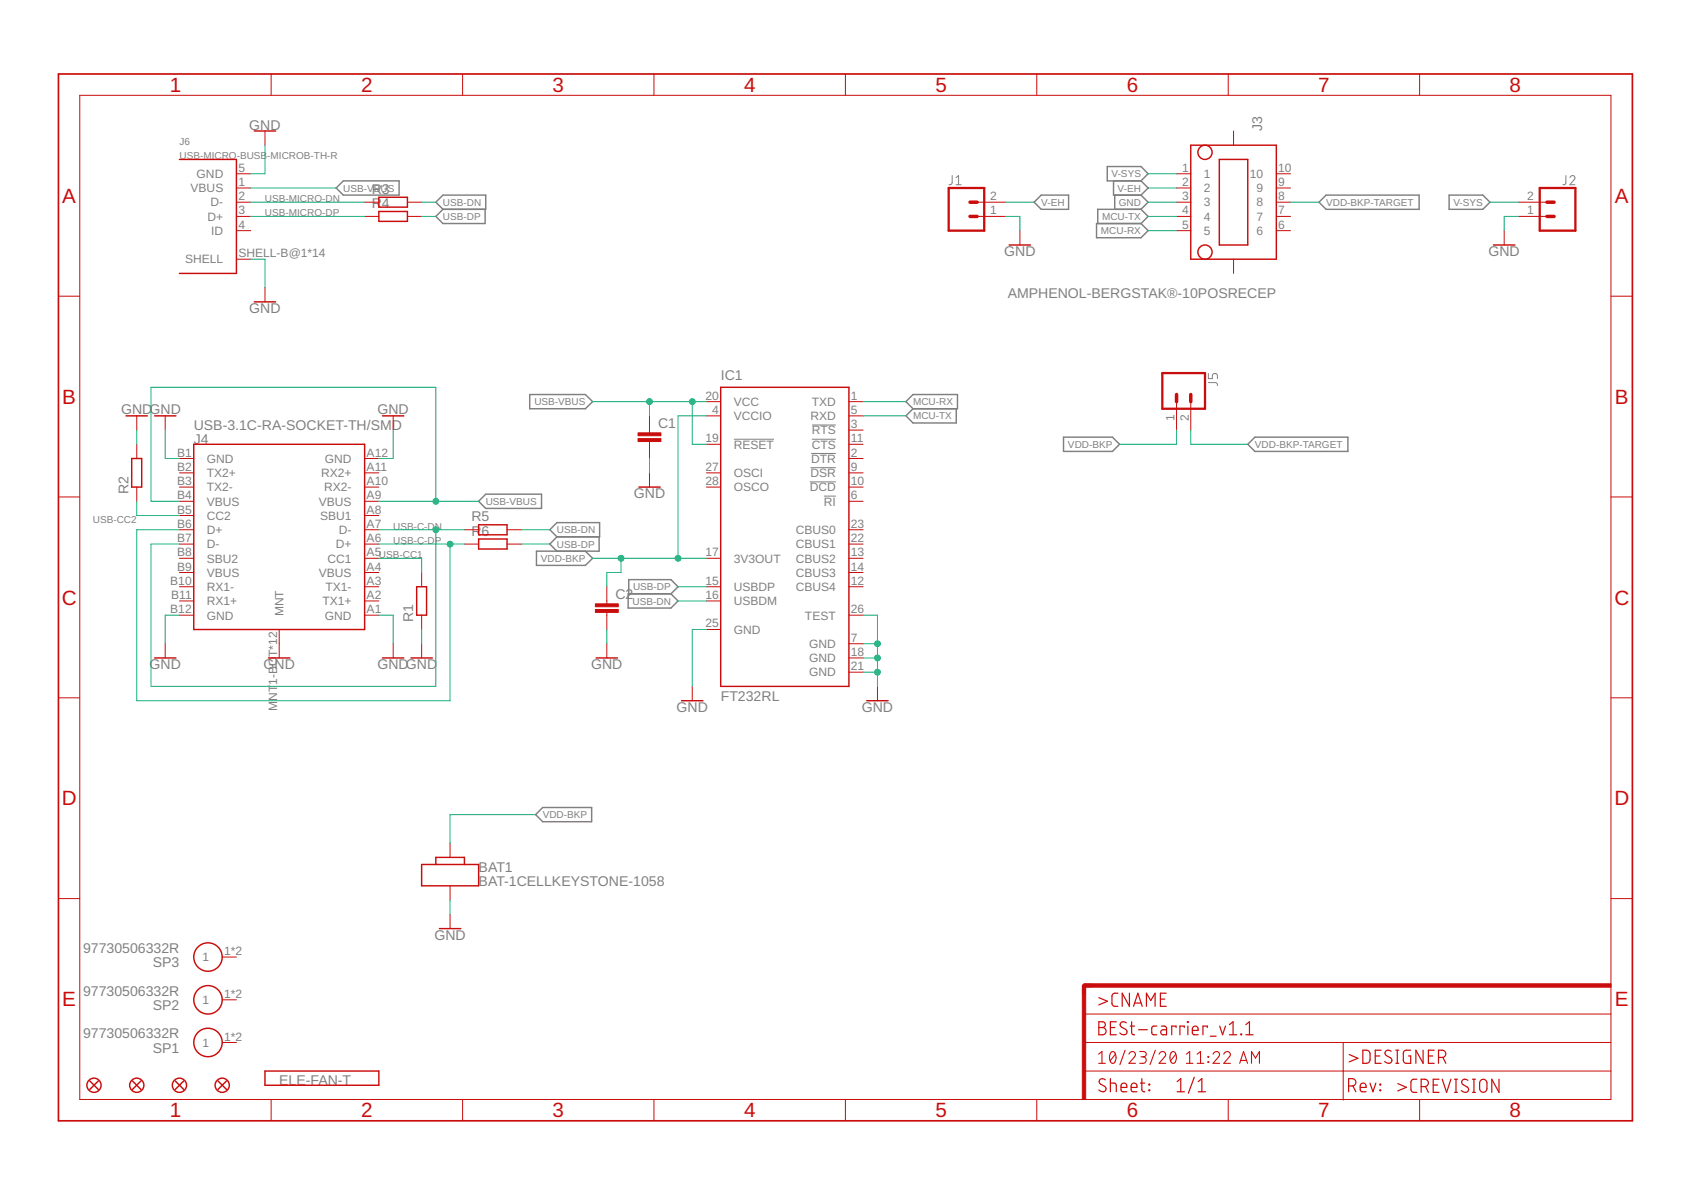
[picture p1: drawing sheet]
<svg xmlns="http://www.w3.org/2000/svg" width="297mm" height="210mm" viewBox="0 0 297 210" stroke-linecap="round" stroke-linejoin="round" font-family="sans-serif">
<g fill="none" stroke="#808080" stroke-width=".18">
<path d="M167.3 30.8l-.1 1.4-.2 .2h-.3M167.9 32.4h.9M167.9 31.2l.5-.4v1.6M275.1 30.8l-.1 1.4-.2 .2h-.3M275.8 31.2a.44 .44 0 0 1 .6-.4 .44 .44 0 0 1 .1 .8l-.7 .8h.8M128.9 77.2h7.1M142.5 79.7h4.3M142.6 77.2h4.2M142.6 74.7h4.2M212.3 67.2h1.3l.2 .2v.3M212.3 65.6v.9h.7v-.5a.45 .45 0 0 1 .4-.4 .45 .45 0 0 1 .4 .4v.5M142.2 84.6h4.6"/>
<path d="M142.4 82.1h4.4M144.7 87.1h2.1"/>
</g>
<g fill="none" stroke="#808080" stroke-width=".25">
<path d="M60.3 31.8h9.8v2.5h-9.8l-1.2-1.3zM76.6 35.5l1.2-1.2h7.5v2.5h-7.5zM77.8 36.8l-1.2 1.2 1.2 1.3h7.4v-2.5M181.7 35.5l1.2-1.2h4.8v2.5h-4.8zM192.6 39.3h7.8l1.3 1.2-1.3 1.3h-7.8zM194.5 29.3h5.9l1.3 1.2-1.3 1.3h-5.9zM195.6 31.8v2.5h4.8M195.8 34.3v2.5M200.4 36.8h-7.6v2.5M200.4 31.8l1.3 1.2-1.3 1.3M200.4 34.3l1.3 1.2-1.3 1.3M200.4 36.8l1.3 1.2-1.3 1.3"/>
<path d="M231.7 35.5l1.2-1.2h16.4v2.5h-16.4zM254.6 34.3h5.9l1.2 1.2-1.2 1.3h-5.9zM93 69.3h9.8l1.3 1.2-1.3 1.3h-9.8zM159.1 70.5l1.3-1.2h7.8v2.5h-7.8zM160.4 71.8l-1.3 1.2 1.3 1.3h7.6v-2.5M186.8 76.8h8.6l1.3 1.2-1.3 1.3h-8.6zM219.2 78l1.2-1.2h16.4v2.5h-16.4zM84.1 88.1l1.2-1.3h9.8v2.5h-9.8zM96.6 93l1.2-1.2h7.5v2.5h-7.5zM97.8 94.3l-1.2 1.3 1.2 1.2M105.2 94.3v2.5h-11v2.5h8.6l1.3-1.2-1.3-1.3M110.3 104.3h7.6l1.2 1.3-1.2 1.2h-7.6z"/>
<path d="M110.4 104.3v-2.5h7.5l1.2 1.3-1.2 1.2M94.1 143.1l1.2-1.3h8.6v2.5h-8.6z"/>
</g>
<path d="M166.6 33h6.3v7.5h-6.3zM270.5 33h6.2v7.5h-6.2zM204.2 65.5h7.5v6.3h-7.5z" fill="none" stroke="#c90d0c" stroke-width=".4"/>
<path d="M170.4 35.5h1.2M170.4 38h1.2M271.7 35.5h1.3M271.7 38h1.3M206.7 69.3v1.2M209.2 69.3v1.2M191.7 173.1h-1.3v1.3" fill="none" stroke="#c90d0c" stroke-width=".61"/>
<g fill="none" stroke="#c90d0c" stroke-width=".18">
<path d="M14 16.7h269v176.4h-269zM47.6 13v3.7M81.3 13v3.7M114.9 13v3.7M148.5 13v3.7M182.1 13v3.7M215.8 13v3.7M249.4 13v3.7M41.5 38h2.5M41.5 35.5h2.5M41.5 30.5h2.5M41.5 33h2.5"/>
<path d="M46.5 23v2.5M64.1 38h2.4M64.1 35.5h2.4M71.6 38h2.5M71.6 35.5h2.5M171.6 38h5.1M171.6 35.5h5.1M206.7 38h2.5M206.7 35.5h2.5M206.7 30.5h2.5M206.7 33h2.5M216.7 23v2.5"/>
<path d="M224.2 38h2.5M224.2 35.5h2.5M224.2 30.5h2.5M224.2 33h2.5M266.7 38h5M266.7 35.5h5M10.3 52h3.7M41.5 40.5h2.5M41.5 45.5h2.5M46.5 50.5v2.5M179.2 40.5v2.5M206.7 40.5h2.5"/>
<path d="M216.7 45.5v2.5M224.2 40.5h2.5M264.2 40.5v2.5M283 52h3.7M24 73v2.5M24 78v2.5M29 73v2.5M69.1 73v2.5M114.1 73v3.1M114.1 77.6v2.9M124.1 70.5h2.5M124.1 73h2.5"/>
<path d="M124.1 78h2.5M149.1 70.5h2.5M149.1 73h2.5M149.1 75.5h2.5M149.1 78h2.5M206.7 70.5v5M209.2 70.5v5M10.3 87.3h3.7M24 85.6v2.5M31.5 98.1h2.5M31.5 95.6h2.5M31.5 93h2.5"/>
<path d="M31.5 90.6h2.5M31.5 88.1h2.5M31.5 85.6h2.5M31.5 83.1h2.5M31.5 80.5h2.5M64.1 98.1h2.4M64.1 95.6h2.4M64.1 93h2.4M64.1 90.6h2.4M64.1 88.1h2.4M64.1 85.6h2.4M64.1 83.1h2.4"/>
<path d="M64.1 80.5h2.4M81.6 95.6h2.5M81.6 93h2.5M89.1 95.6h2.5M89.1 93h2.5M114.1 83.1v2.5M124.1 98.1h2.5M124.1 85.6h2.5M124.1 83.1h2.5M149.1 98.1h2.5M149.1 95.6h2.5M149.1 93h2.5"/>
<path d="M149.1 88.1h2.5M149.1 85.6h2.5M149.1 83.1h2.5M149.1 80.5h2.5M283 87.3h3.7M29 113.1v2.5M31.5 108.1h2.5M31.5 105.6h2.5M31.5 103.1h2.5M31.5 100.6h2.5M49 110.6v5M64.1 108.1h2.4"/>
<path d="M64.1 105.6h2.4M64.1 103.1h2.4M64.1 100.6h2.4M69.1 113.1v2.5M74.1 100.6v2.5M74.1 108.1v2.5M74.1 113.1v2.5M106.6 103.1v3M106.6 107.6v3M106.6 113.1v2.5M124.1 105.6h2.5M124.1 103.1h2.5"/>
<path d="M124.1 110.6h2.5M149.1 108.1h2.5M149.1 103.1h2.5M149.1 100.6h2.5M149.1 113.1h2.5M149.1 115.6h2.5M149.1 118.1h2.5M10.3 122.6h3.7M121.6 120.6v2.5M154.1 120.6v2.5M283 122.6h3.7M10.3 157.8h3.7"/>
<path d="M79.1 148.1v2.5M79.1 155.6v2.5M283 157.8h3.7M39 175.6h2.5M39 168.1h2.5M79.1 160.6v2.5M190.4 178.1h92.6M39 183.1h2.5M47.6 193.1v3.8M81.3 193.1v3.8M114.9 193.1v3.8M148.5 193.1v3.8"/>
<path d="M182.1 193.1v3.8M190.4 183.1h92.6M190.4 188.1h92.6M215.8 193.1v3.8M235.9 183.1v10.1M249.4 193.1v3.8"/>
</g>
<g fill="none" stroke="#c90d0c" stroke-width=".25">
<path d="M31.5 28h10v20h-10M44.7 23h3.7M66.5 34.6h5.1v1.8h-5.1zM66.5 37.1h5.1v1.8h-5.1zM209.2 25.5h15v20h-15zM214.2 28h5v15h-5zM44.7 53h3.7M177.3 43h3.7M262.3 43h3.8M22.1 73h3.8M27.2 73h3.7M34 78h30.1v32.6h-30.1z"/>
<path d="M67.2 73h3.7M126.6 68h22.5v52.6h-22.5zM23.1 80.5h1.8v5.1h-1.8zM84.1 92.2h5v1.7h-5zM84.1 94.7h5v1.7h-5zM112.2 85.6h3.8M27.2 115.6h3.7M47.2 115.6h3.7M67.2 115.6h3.7M72.2 115.6h3.7M73.2 103.1h1.7v5h-1.7zM104.7 115.6h3.8"/>
<path d="M119.7 123.1h3.8M152.3 123.1h3.7M74.1 151.8h10v3.8h-10zM76.6 151.8v-1.2h5v1.2M77.2 163.1h3.7M15.8 189.9l1.5 1.5M17.3 189.9l-1.5 1.5M23.3 189.9l1.5 1.5M24.8 189.9l-1.5 1.5M30.8 189.9l1.5 1.5M32.3 189.9l-1.5 1.5M38.3 189.9l1.5 1.5"/>
<path d="M39.8 189.9l-1.5 1.5M46.5 188.1h20v2.5h-20z"/>
<circle cx="211.7" cy="26.8" r="1.25"/>
<circle cx="211.7" cy="44.3" r="1.25"/>
<circle cx="36.5" cy="175.6" r="2.5"/>
<circle cx="36.5" cy="168.1" r="2.5"/>
<circle cx="16.5" cy="190.6" r="1.25"/>
<circle cx="24" cy="190.6" r="1.25"/>
<circle cx="31.5" cy="190.6" r="1.25"/>
<circle cx="36.5" cy="183.1" r="2.5"/>
<circle cx="39" cy="190.6" r="1.25"/>
</g>
<g fill="#c90d0c" stroke="#c90d0c" stroke-width=".18">
<path d="M190.1 173.1h.6v20h-.6z"/>
<path d="M190.4 172.8h92.6v.6h-92.6z"/>
<path d="M112.1 77h4v.6h-4z"/>
<path d="M112.1 76h4v.5h-4z"/>
<path d="M104.6 107.1h4v.5h-4z"/>
<path d="M104.6 106.1h4v.5h-4z"/>
</g>
<g fill="none" stroke="#c90d0c" stroke-width=".21">
<path d="M193 179.5h.7a.51 .51 0 0 1 .5 .5 .51 .51 0 0 1-.5 .5 .63 .63 0 0 1 .6 .6 .63 .63 0 0 1-.6 .7h-.7zM193 175.2l1.5 .7-1.5 .6M196.1 179.5h-1v2.3h1M196.4 174.5h-.6a.51 .51 0 0 0-.5 .5l.1 1.6 .3 .1 .7 .1M197.8 179.7a.57 .57 0 0 0-.8-.1 .57 .57 0 0 0 0 .8l.7 .4a.54 .54 0 0 1 .2 .7 .54 .54 0 0 1-.7 .2l-.5-.3M198.4 174.5v2.3l-1.3-2.3v2.3M198.8 179.5v1.9l.1 .3 .4 .1M199.1 176.8l.8-2.3 .7 2.3M199.3 176.2h1.1M201.4 176.8v-2.3l.7 1.2 .8-1.2v2.3M203.8 175.5h.8M204.9 174.5h-1.1v2.3h1.1"/>
<path d="M208.6 179.5h.1v.1h-.1zM216 180l.6-.5v2.3M218.8 180l.7-.5v2.3M193 180.5h.7M194.2 189.7a.57 .57 0 0 0-.9-.1 .57 .57 0 0 0 0 .8l.7 .4a.57 .57 0 0 1 .1 .9 .57 .57 0 0 1-.9-.1l-.2-.1M195.1 190.2l.9 .2 .1 .2v1.2M195.1 189.5v2.3M195.1 180.5h.7M196.9 191h1a.53 .53 0 0 0-.3-.7 .53 .53 0 0 0-.7 .5l.1 .9 .9 .1M198.5 180.2h.8M198.7 191h1a.53 .53 0 0 0-.3-.7 .53 .53 0 0 0-.7 .5l.1 .9 .9 .1M200 180.9h1.5"/>
<path d="M200.3 190.2h.8M200.6 189.5v2l.2 .2 .3 .1M201.8 190.4h.2v.2h-.2zM201.8 191.5h.2v.1h-.2zM203.2 180.2l-.7 .1-.2 .3 .1 1.1 .8 .1M204 180.2l.7 .1 .2 .3v1.2h-.6a.44 .44 0 0 1-.4-.5 .44 .44 0 0 1 .4-.4h.6M206.6 180.5v-.3h-.8v1.6M206.8 191.8h1.2M206.8 190l.6-.5v2.3M208 180.5v-.3h-.7v1.6M208.7 180.2v1.6M209.4 181h1.1a.53 .53 0 0 0-.4-.8 .53 .53 0 0 0-.7 .5l.1 1 1 .1"/>
<path d="M209.8 189.2l-1.1 2.8M210.5 191.8h1.3M210.5 190l.6-.5v2.3M212.1 180.5v-.3h-.8v1.6M212.6 182h1M214.2 180.2l.6 1.6 .5-1.6M216 181.8h1.2M218 181.6h.1v.2h-.1zM218.8 181.8h1.3M236.9 190.8h.6a.65 .65 0 0 0 .7-.7 .65 .65 0 0 0-.7-.6h-.6v2.3M237 185.2l1.5 .7-1.5 .6M237.7 190.8l.5 1"/>
<path d="M238.9 191h1.1a.54 .54 0 0 0-.4-.7 .54 .54 0 0 0-.7 .5l.2 .9 .9 .1M239.4 184.5h.8l.4 .4 .1 1.2-.2 .4-.3 .2-.8 .1zM240.6 190.2l.6 1.6 .5-1.6M241.6 185.5h.8M242.4 191.5h.1v.1h-.1zM242.4 190.4h.1v.2h-.1zM242.6 184.5h-1v2.3h1M244.4 184.7a.57 .57 0 0 0-.9-.1 .57 .57 0 0 0 0 .8l.7 .4a.58 .58 0 0 1 .1 .9 .58 .58 0 0 1-.8-.1l-.3-.1M245.2 184.5h.5M245.2 186.8h.5M245.4 184.5v2.3M245.5 190.3l1.6 .7-1.6 .6"/>
<path d="M247.8 184.5h-.8a.51 .51 0 0 0-.5 .5v1.3l.1 .3 .3 .2h.9v-1.3h-.4M248.9 189.6h-.6a.51 .51 0 0 0-.5 .5l.1 1.6 .3 .2h.7M249.6 190.9h.7a.65 .65 0 0 0 .6-.7 .65 .65 0 0 0-.6-.6h-.7v2.3M250 184.5v2.3l-1.3-2.3v2.3M250.4 190.9l.5 1M250.9 185.5h.8M251.8 190.6h.7M251.9 184.5h-1v2.3h1M252.7 185.7h.6a.64 .64 0 0 0 .7-.6 .64 .64 0 0 0-.7-.6h-.6v2.3M252.8 189.6h-1v2.3h1M253.3 189.6l.8 2.3 .8-2.3M253.4 185.7l.6 1.1"/>
<path d="M255.5 191.9h.5M255.5 189.6h.5M255.8 189.6v2.3M257.9 189.8a.58 .58 0 0 0-.9-.1 .58 .58 0 0 0 0 .8l.7 .4a.57 .57 0 0 1 .1 .9 .57 .57 0 0 1-.9-.1l-.2-.1M258.7 191.9h.5M258.7 189.6h.5M258.9 189.6v2.3M260.2 189.7l.4-.1 .5 .2 .1 .4v1a.65 .65 0 0 1-.6 .7 .65 .65 0 0 1-.7-.7v-1zM263.3 189.6v2.3l-1.3-2.3v2.3"/>
</g>
<path d="M10.3 13h276.4v183.9h-276.4z" fill="none" stroke="#c90d0c" stroke-width=".3"/>
<g fill="none" stroke="#c90d0c" stroke-width=".19">
<path d="M193 185.2l.6-.5v2.1M193 186.8h1.2M195.2 184.8a.48 .48 0 0 1 .5 0 .48 .48 0 0 1 .3 .4v1a.5 .5 0 0 1-.5 .6 .5 .5 0 0 1-.5-.6l-.1-.7zM195.9 185.2l-.9 1.1M197.6 184.5l-.9 2.5M198.3 185.2a.57 .57 0 0 1 .8-.5 .57 .57 0 0 1 .2 .9l-1 1.2h1.2M200.2 184.7h.7a.47 .47 0 0 1 .5 .5 .47 .47 0 0 1-.5 .4h-.5M200.8 185.6a.57 .57 0 0 1 .5 .6 .57 .57 0 0 1-.5 .6h-.6M202.9 184.5l-.9 2.5M203.6 185.2a.57 .57 0 0 1 .8-.5 .57 .57 0 0 1 .2 .9l-1 1.2h1.2M205.8 184.8a.48 .48 0 0 1 .5 0 .48 .48 0 0 1 .3 .4v1a.5 .5 0 0 1-.5 .6 .5 .5 0 0 1-.5-.6l-.1-.7zM206.5 185.2l-.9 1.1"/>
<path d="M208.4 186.8h1.1M208.4 185.2l.6-.5v2.1M210.3 186.8h1.2M210.3 185.2l.6-.5v2.1M212.2 185.6h.1v.1h-.1zM212.2 186.5l.1 .1zM213.1 185.2a.57 .57 0 0 1 .8-.5 .57 .57 0 0 1 .2 .9l-1 1.2h1.1M215 185.2a.57 .57 0 0 1 .8-.5 .57 .57 0 0 1 .1 .9l-.9 1.2h1.1M217.8 186.8l.6-2.1 .7 2.1M217.9 186.3h1.1M219.8 186.8v-2.1l.7 1.2 .7-1.2v2.1"/>
</g>
<g fill="none" stroke="#0dab76" stroke-width=".18">
<path d="M44 35.5h20.1M44 33h15.1M44 38h20.1M46.5 25.5v5h-2.5M74.1 35.5h2.5M74.1 38h2.5M176.7 35.5h5M176.7 38h2.5v2.5M201.7 30.5h5M201.7 35.5h5M201.7 33h5M201.7 38h5"/>
<path d="M226.7 35.5h5M261.7 35.5h5M266.7 38h-2.5v2.5M44 45.5h2.5v5M201.7 40.5h5M24 75.5v2.5M29 75.5v5h2.5M69.1 75.5v5h-2.6M104.1 70.5h20M114.1 70.5v2.5M121.6 70.5v7.5h2.5M124.1 73h-5v25.1"/>
<path d="M151.6 73h7.5M151.6 70.5h7.5M206.7 75.5v2.5h-10M209.2 75.5v2.5h10M24 88.1v2.5h7.5M31.5 93h-7.5v30.1h55.1v-27.5M31.5 88.1h-5v-20.1h50.1v20.1M66.5 98.1h7.6v2.5M66.5 93h15.1M66.5 95.6h15.1M66.5 88.1h17.6M76.6 93v27.6h-50.1v-25h5"/>
<path d="M91.6 93h5M91.6 95.6h5M104.1 98.1h20M109.1 98.1v2.5h-2.5v2.5M114.1 80.5v2.6M31.5 108.1h-2.5v5M66.5 108.1h2.6v5M74.1 110.6v2.5M106.6 110.6v2.5M119.1 105.6h5M119.1 103.1h5M124.1 110.6h-2.5v10"/>
<path d="M151.6 108.1h2.5v12.5M151.6 118.1h2.5M151.6 115.6h2.5M151.6 113.1h2.5M79.1 158.1v2.5M94.1 143.1h-15v5"/>
</g>
<g fill="#0dab76" stroke="#0dab76" stroke-width=".18">
<circle cx="154.1" cy="118.1" r=".51"/>
<circle cx="154.1" cy="115.6" r=".51"/>
<circle cx="154.1" cy="113.1" r=".51"/>
<circle cx="119.1" cy="98.1" r=".51"/>
<circle cx="109.1" cy="98.1" r=".51"/>
<circle cx="76.6" cy="88.1" r=".51"/>
<circle cx="121.6" cy="70.5" r=".51"/>
<circle cx="114.1" cy="70.5" r=".51"/>
<circle cx="76.6" cy="93" r=".51"/>
<circle cx="79.1" cy="95.6" r=".51"/>
</g>
<g font-size="3.6" fill="#c90d0c">
<text x="29.8" y="16.1">1</text>
<text x="63.5" y="16.1">2</text>
<text x="97.1" y="16.1">3</text>
<text x="130.7" y="16.1">4</text>
<text x="164.3" y="16.1">5</text>
<text x="197.9" y="16.1">6</text>
<text x="231.6" y="16.1">7</text>
<text x="265.2" y="16.1">8</text>
<text x="10.9" y="35.7">A</text>
<text x="283.7" y="35.7">A</text>
<text x="10.9" y="70.9">B</text>
<text x="283.7" y="70.9">B</text>
<text x="10.8" y="106.2">C</text>
<text x="283.6" y="106.2">C</text>
<text x="10.8" y="141.5">D</text>
<text x="283.6" y="141.5">D</text>
<text x="10.9" y="176.8">E</text>
<text x="283.7" y="176.8">E</text>
<text x="29.8" y="196.3">1</text>
<text x="63.5" y="196.3">2</text>
<text x="97.1" y="196.3">3</text>
<text x="130.7" y="196.3">4</text>
<text x="164.3" y="196.3">5</text>
<text x="197.9" y="196.3">6</text>
<text x="231.6" y="196.3">7</text>
<text x="265.2" y="196.3">8</text>
</g>
<g font-size="2.5" fill="#808080">
<text x="43.8" y="22.8">GND</text>
<text x="221.7" y="23" transform="rotate(-90 221.7 23)">J3</text>
<text x="65.3" y="34">R3</text>
<text x="65.3" y="36.5">R4</text>
<text x="176.4" y="45">GND</text>
<text x="261.5" y="45">GND</text>
<text x="177" y="52.3">AMPHENOL-BERGSTAK®-10POSRECEP</text>
<text x="43.8" y="55">GND</text>
<text x="126.6" y="66.8">IC1</text>
<text x="21.3" y="72.8">GNDGND</text>
<text x="34" y="75.5">USB-3.1C-RA-SOCKET-TH/SMD</text>
<text x="66.3" y="72.8">GND</text>
<text x="115.6" y="75.2">C1</text>
<text x="34" y="78">J4</text>
<text x="22.5" y="86.8" transform="rotate(-90 22.5 86.8)">R2</text>
<text x="111.3" y="87.6">GND</text>
<text x="82.8" y="91.6">R5</text>
<text x="82.8" y="94.1">R6</text>
<text x="108.1" y="105.2">C2</text>
<text x="72.6" y="109.3" transform="rotate(-90 72.6 109.3)">R1</text>
<text x="26.3" y="117.6">GND</text>
<text x="46.3" y="117.6">GND</text>
<text x="66.3" y="117.6">GNDGND</text>
<text x="103.8" y="117.6">GND</text>
<text x="118.9" y="125.1">GND</text>
<text x="126.6" y="123.1">FT232RL</text>
<text x="151.4" y="125.1">GND</text>
<text x="84.1" y="155.6">BAT-1CELLKEYSTONE-1058</text>
<text x="84.1" y="153.1">BAT1</text>
<text x="14.6" y="167.4">97730506332R</text>
<text x="76.3" y="165.1">GND</text>
<text x="26.8" y="169.9">SP3</text>
<text x="14.6" y="174.9">97730506332R</text>
<text x="26.8" y="177.4">SP2</text>
<text x="14.6" y="182.4">97730506332R</text>
<text x="26.8" y="184.9">SP1</text>
<text x="49" y="190.6">ELE-FAN-T</text>
</g>
<g font-size="2.1" fill="#808080">
<text x="33.5" y="33.8">VBUS</text>
<text x="34.5" y="31.3">GND</text>
<text x="41.9" y="30.2">5</text>
<text x="41.9" y="32.7">1</text>
<text x="41.9" y="35.2">2</text>
<text x="173.9" y="35.2">2</text>
<text x="207.6" y="30.2">1</text>
<text x="207.6" y="32.7">2</text>
<text x="207.6" y="35.2">3</text>
<text x="211.5" y="31.3">1</text>
<text x="211.5" y="33.8">2</text>
<text x="219.5" y="31.3">10</text>
<text x="220.7" y="33.8">9</text>
<text x="224.5" y="35.2">8</text>
<text x="224.5" y="32.7">9</text>
<text x="224.5" y="30.2">10</text>
<text x="268.2" y="35.2">2</text>
<text x="36.5" y="38.8">D+</text>
<text x="37" y="36.3">D-</text>
<text x="37.1" y="41.3">ID</text>
<text x="41.9" y="37.7">3</text>
<text x="41.9" y="40.2">4</text>
<text x="173.9" y="37.7">1</text>
<text x="207.6" y="37.7">4</text>
<text x="207.6" y="40.2">5</text>
<text x="211.5" y="36.3">3</text>
<text x="211.5" y="38.8">4</text>
<text x="211.5" y="41.3">5</text>
<text x="220.7" y="41.3">6</text>
<text x="220.7" y="38.8">7</text>
<text x="220.7" y="36.3">8</text>
<text x="224.5" y="40.2">6</text>
<text x="224.5" y="37.7">7</text>
<text x="268.2" y="37.7">1</text>
<text x="32.5" y="46.3">SHELL</text>
<text x="41.9" y="45.2">SHELL-B@1*14</text>
<text x="123.9" y="70.2">20</text>
<text x="128.9" y="71.3">VCC</text>
<text x="142.6" y="71.3">TXD</text>
<text x="149.5" y="70.2">1</text>
<text x="123.9" y="77.7">19</text>
<text x="125.1" y="72.7">4</text>
<text x="128.9" y="73.8">VCCIO</text>
<text x="142.4" y="73.8">RXD</text>
<text x="142.6" y="76.3">RTS</text>
<text x="149.5" y="72.7">5</text>
<text x="149.5" y="75.2">3</text>
<text x="149.5" y="77.7">11</text>
<text x="206.3" y="74" transform="rotate(-90 206.3 74)">1</text>
<text x="208.8" y="74" transform="rotate(-90 208.8 74)">2</text>
<text x="31.1" y="80.2">B1</text>
<text x="31.1" y="82.7">B2</text>
<text x="36.3" y="81.3">GND</text>
<text x="36.3" y="83.8">TX2+</text>
<text x="56.4" y="83.8">RX2+</text>
<text x="57.1" y="81.3">GND</text>
<text x="64.4" y="82.7">A11</text>
<text x="64.4" y="80.2">A12</text>
<text x="123.9" y="82.7">27</text>
<text x="128.9" y="83.8">OSCI</text>
<text x="128.9" y="78.8">RESET</text>
<text x="142.4" y="83.8">DSR</text>
<text x="142.5" y="81.3">DTR</text>
<text x="142.6" y="78.8">CTS</text>
<text x="149.5" y="80.2">2</text>
<text x="149.5" y="82.7">9</text>
<text x="31.1" y="85.2">B3</text>
<text x="31.1" y="87.7">B4</text>
<text x="36.3" y="86.3">TX2-</text>
<text x="36.3" y="88.8">VBUS</text>
<text x="56" y="88.8">VBUS</text>
<text x="56.9" y="86.3">RX2-</text>
<text x="64.4" y="87.7">A9</text>
<text x="64.4" y="85.2">A10</text>
<text x="123.9" y="85.2">28</text>
<text x="128.9" y="86.3">OSCO</text>
<text x="142.2" y="86.3">DCD</text>
<text x="144.7" y="88.8">RI</text>
<text x="149.5" y="85.2">10</text>
<text x="149.5" y="87.7">6</text>
<text x="31.1" y="90.2">B5</text>
<text x="31.1" y="92.7">B6</text>
<text x="31.1" y="95.2">B7</text>
<text x="36.3" y="91.3">CC2</text>
<text x="36.3" y="93.8">D+</text>
<text x="56.2" y="91.3">SBU1</text>
<text x="59.5" y="93.8">D-</text>
<text x="64.4" y="95.2">A6</text>
<text x="64.4" y="92.7">A7</text>
<text x="64.4" y="90.2">A8</text>
<text x="139.8" y="93.8">CBUS0</text>
<text x="149.5" y="92.7">23</text>
<text x="149.5" y="95.2">22</text>
<text x="31.1" y="97.7">B8</text>
<text x="31.1" y="100.2">B9</text>
<text x="36.3" y="96.3">D-</text>
<text x="36.3" y="98.8">SBU2</text>
<text x="36.3" y="101.3">VBUS</text>
<text x="56" y="101.3">VBUS</text>
<text x="57.5" y="98.8">CC1</text>
<text x="59" y="96.3">D+</text>
<text x="64.4" y="100.2">A4</text>
<text x="64.4" y="97.7">A5</text>
<text x="123.9" y="97.7">17</text>
<text x="128.9" y="98.8">3V3OUT</text>
<text x="139.8" y="96.3">CBUS1</text>
<text x="139.8" y="98.8">CBUS2</text>
<text x="139.8" y="101.3">CBUS3</text>
<text x="149.5" y="97.7">13</text>
<text x="149.5" y="100.2">14</text>
<text x="29.9" y="102.7">B10</text>
<text x="29.9" y="107.7">B12</text>
<text x="30.1" y="105.2">B11</text>
<text x="36.3" y="103.8">RX1-</text>
<text x="36.3" y="106.3">RX1+</text>
<text x="56.6" y="106.3">TX1+</text>
<text x="57.2" y="103.8">TX1-</text>
<text x="64.4" y="107.7">A1</text>
<text x="64.4" y="105.2">A2</text>
<text x="64.4" y="102.7">A3</text>
<text x="123.9" y="102.7">15</text>
<text x="123.9" y="105.2">16</text>
<text x="128.9" y="103.8">USBDP</text>
<text x="128.9" y="106.3">USBDM</text>
<text x="139.8" y="103.8">CBUS4</text>
<text x="149.5" y="102.7">12</text>
<text x="149.5" y="107.7">26</text>
<text x="36.3" y="108.8">GND</text>
<text x="49.8" y="108.3" transform="rotate(-90 49.8 108.3)">MNT</text>
<text x="57.1" y="108.8">GND</text>
<text x="123.9" y="110.2">25</text>
<text x="128.9" y="111.3">GND</text>
<text x="141.4" y="108.8">TEST</text>
<text x="142.1" y="113.8">GND</text>
<text x="149.5" y="112.7">7</text>
<text x="48.7" y="115.4" transform="rotate(-90 48.7 115.4)">T*12</text>
<text x="142.1" y="116.3">GND</text>
<text x="142.1" y="118.8">GND</text>
<text x="149.5" y="115.2">18</text>
<text x="149.5" y="117.7">21</text>
<text x="48.7" y="124.9" transform="rotate(-90 48.7 124.9)">MNT</text>
<text x="48.7" y="120.3" transform="rotate(-90 48.7 120.3)">1-BO</text>
<text x="39.4" y="167.8">1*2</text>
<text x="35.5" y="168.9">1</text>
<text x="35.5" y="176.4">1</text>
<text x="39.4" y="175.3">1*2</text>
<text x="35.5" y="183.9">1</text>
<text x="39.4" y="182.8">1*2</text>
</g>
<g font-size="1.8" fill="#808080">
<text x="31.5" y="28">USB-MICRO</text>
<text x="31.5" y="25.5">J6</text>
<text x="41.6" y="28">-BUSB</text>
<text x="46.9" y="28">-MICROB-TH-R</text>
<text x="46.5" y="35.5">USB-MICRO-DN</text>
<text x="60.3" y="33.6">USB-VBUS</text>
<text x="195.3" y="31.1">V-SYS</text>
<text x="196.3" y="33.6">V-EH</text>
<text x="46.5" y="38">USB-MICRO-DP</text>
<text x="77.8" y="36.1">USB-DN</text>
<text x="77.8" y="38.6">USB-DP</text>
<text x="182.9" y="36.1">V-EH</text>
<text x="193.4" y="41.1">MCU-RX</text>
<text x="193.6" y="38.6">MCU-TX</text>
<text x="196.5" y="36.1">GND</text>
<text x="232.9" y="36.1">VDD-BKP-TARGET</text>
<text x="255.3" y="36.1">V-SYS</text>
<text x="93.9" y="71.2">USB-VBUS</text>
<text x="160.4" y="71.2">MCU-RX</text>
<text x="160.4" y="73.7">MCU-TX</text>
<text x="187.6" y="78.7">VDD-BKP</text>
<text x="220.4" y="78.7">VDD-BKP-TARGET</text>
<text x="85.3" y="88.7">USB-VBUS</text>
<text x="16.3" y="91.8">USB-CC2</text>
<text x="69.1" y="93.1">USB-C-DN</text>
<text x="69.1" y="95.6">USB-C-DP</text>
<text x="97.8" y="93.7">USB-DN</text>
<text x="66.6" y="98.1">USB-CC1</text>
<text x="95" y="98.7">VDD-BKP</text>
<text x="97.8" y="96.2">USB-DP</text>
<text x="111.1" y="106.2">USB-DN</text>
<text x="111.2" y="103.7">USB-DP</text>
<text x="95.3" y="143.7">VDD-BKP</text>
</g>
</svg>
